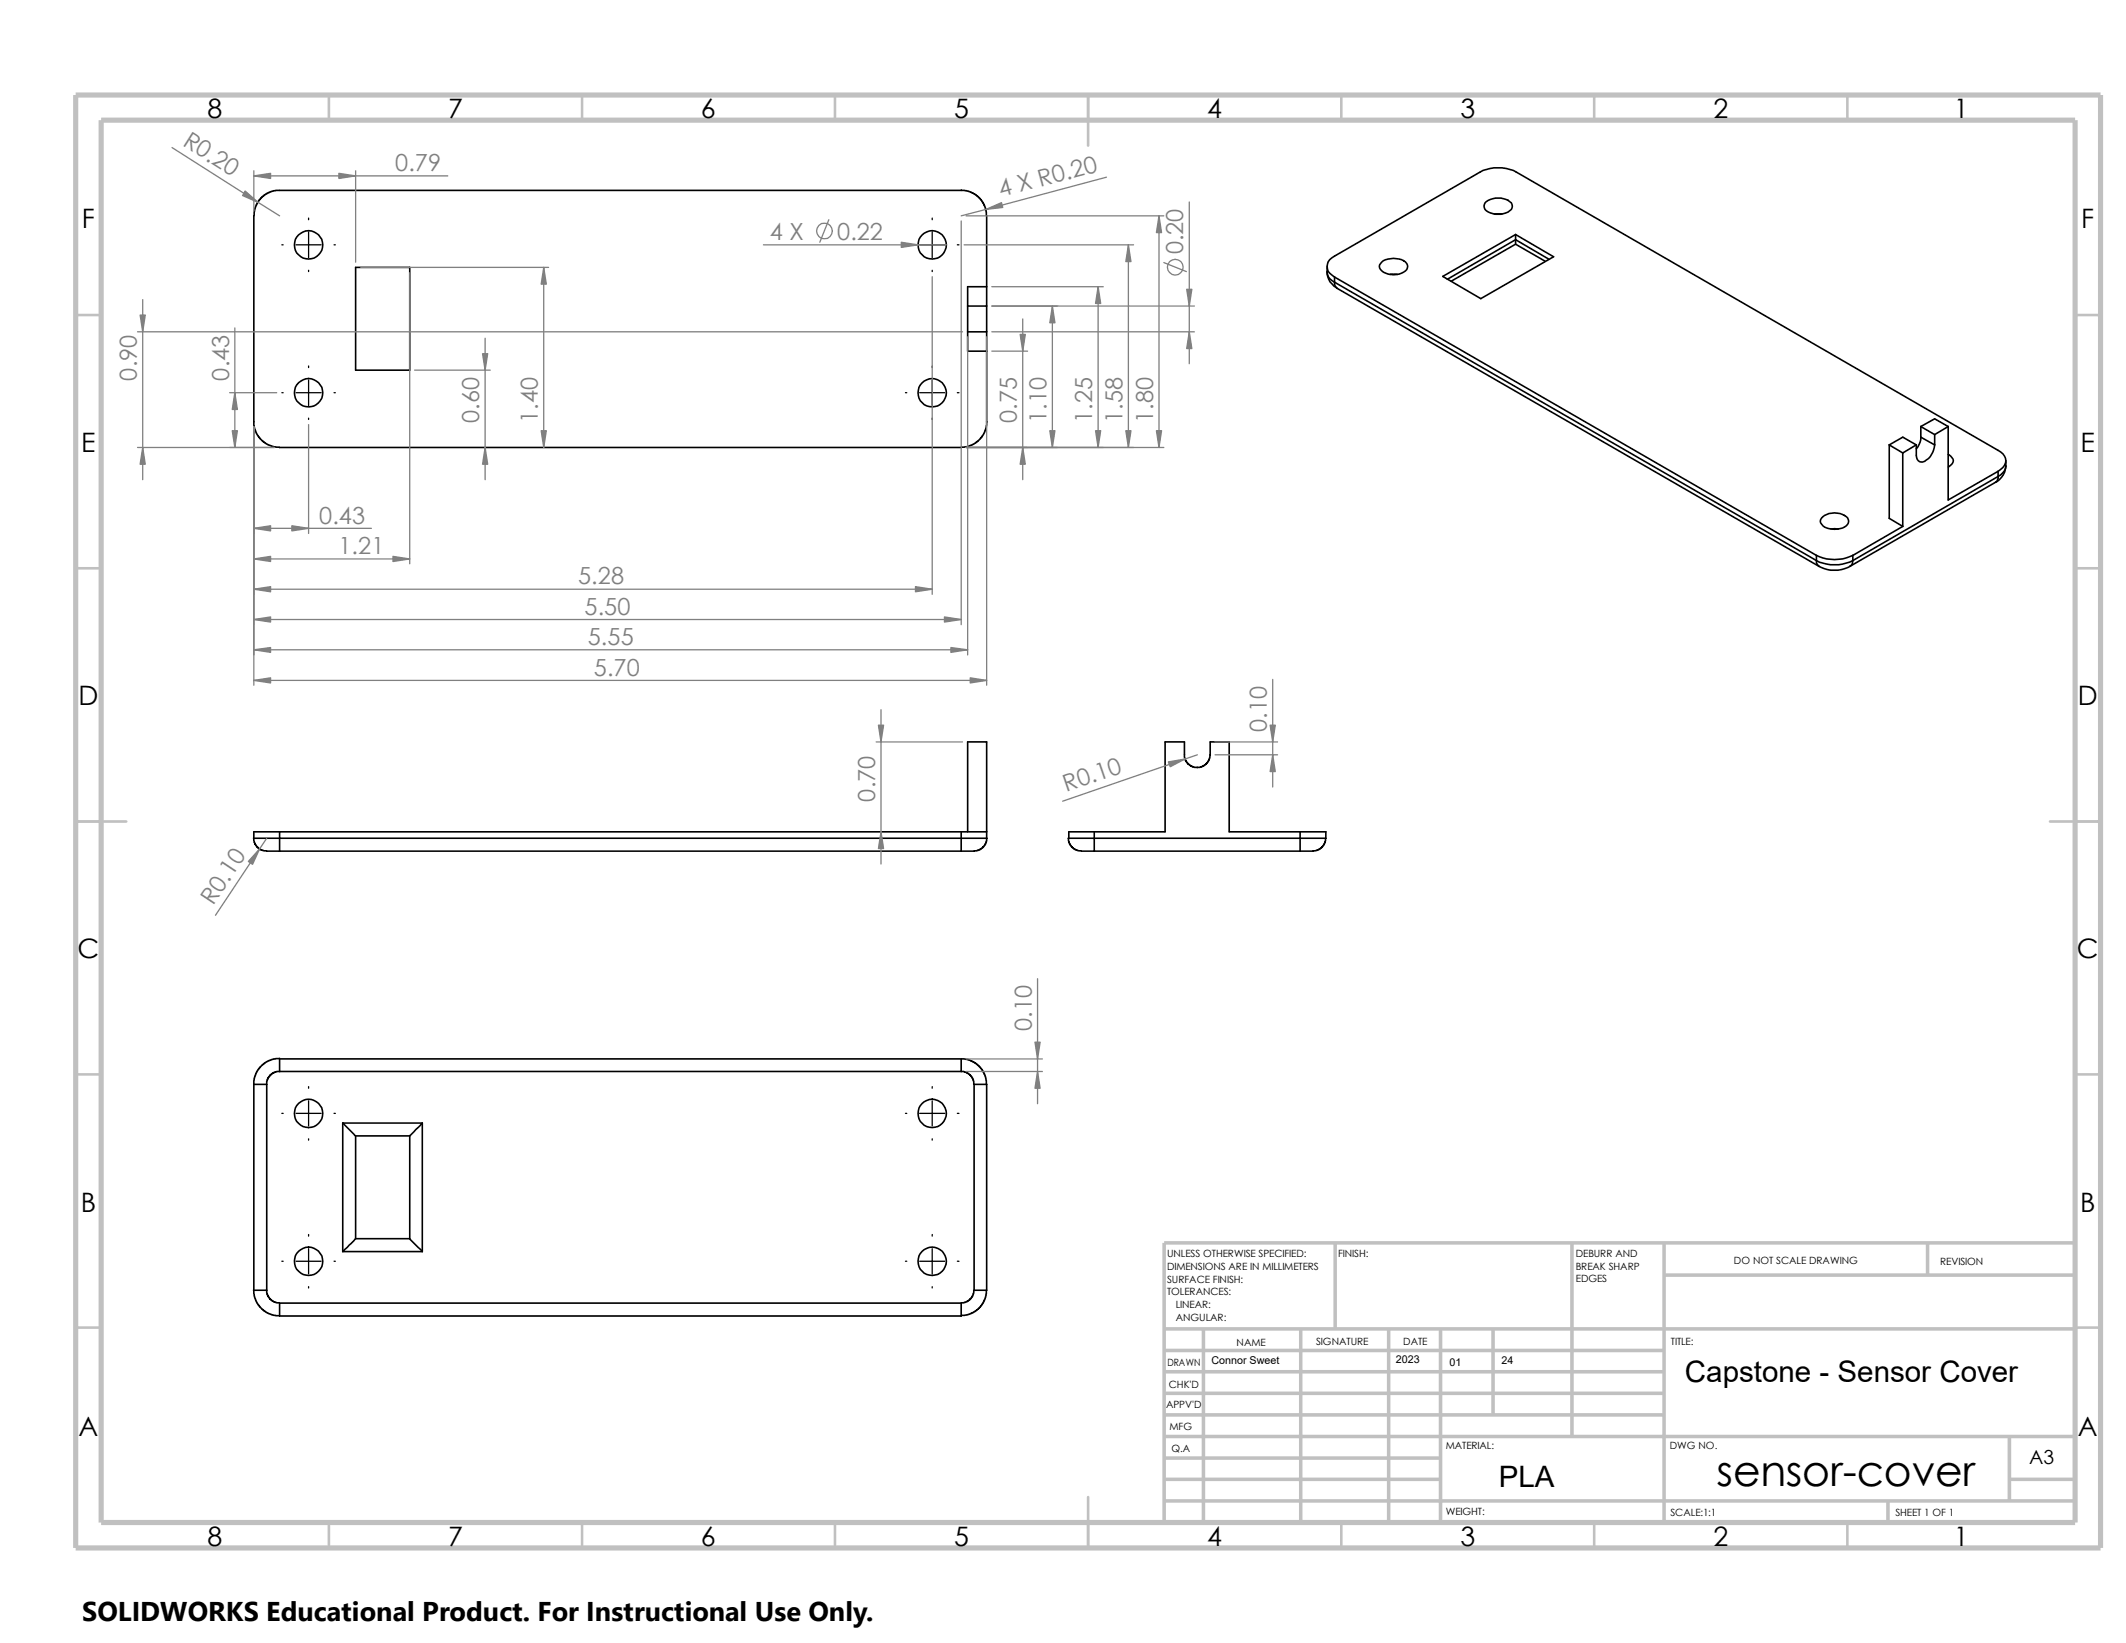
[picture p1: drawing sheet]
<svg xmlns="http://www.w3.org/2000/svg" width="279mm" height="216mm" viewBox="0 0 279 216" stroke-linecap="round" stroke-linejoin="round" font-family="sans-serif">
<g fill="none" stroke="#c0c0c0" stroke-width=".34">
<path d="M43.2 12.5v3.3M76.5 12.5v3.3M109.7 12.5v3.3M143 12.5v6.6M176.3 12.5v3.3M209.5 12.5v3.3M242.8 12.5v3.3M9.9 41.4h3.4M272.7 41.4h3.4M9.9 74.7h3.4M272.7 74.7h3.4M9.9 107.9h6.7"/>
<path d="M269.4 107.9h6.7M9.9 141.2h3.4M272.7 141.2h3.4M9.9 174.5h3.4M272.7 174.5h3.4M143 196.7v6.7M43.2 200.1v3.3M76.5 200.1v3.3M109.7 200.1v3.3M176.3 200.1v3.3M209.5 200.1v3.3M242.8 200.1v3.3"/>
</g>
<g fill="none" stroke="#c0c0c0" stroke-width=".47">
<path d="M153 174.6h119.7M153 177.5h65.7M158.2 174.6v25.5M170.9 174.6v25.5M175.5 163.3v11.3M182.5 174.6v25.5M189.3 174.6v25.5M196.2 174.6v11.3M206.6 163.3v25.5M218.7 167.6h54M218.7 163.3v36.8M253.3 163.3v4.3"/>
<path d="M272.7 163.3h-119.7v36.8M153 185.9h65.7M153 183.1h65.7M153 180.3h65.7M153 197.2h119.7M153 194.4h36.3M153 191.6h36.3M153 188.8h119.7M248.1 197.2v2.9M264.1 194.4h8.6M264.1 188.8v8.4"/>
</g>
<path d="M9.9 12.5h266.2v190.9h-266.2zM13.3 15.8h259.4v184.3h-259.4z" fill="none" stroke="#c0c0c0" stroke-width=".68" stroke-linecap="butt"/>
<g fill="none" stroke="#000" stroke-width=".21">
<path d="M46.7 35.1h7.1v13.5h-7.1zM126.3 25l1.2 .2 .9 .5 .7 .8 .5 1.1 .1 .8v11.8M126.3 25h-90.1l-.4 .1-.9 .4-.8 .7-.5 1-.2 1.2v27.5l.4 1.2 .8 1 1.1 .5 1 .2h89.6l.7-.1 .7-.2 .7-.4 .5-.5 .3-.5 .3-.7 .2-1M129.7 37.7h-2.5v2.5M174.4 35.7a2.42 2.42 0 0 0 1.3 2.2M174.4 35.7a1.42 1.42 0 0 0 1 1.4M174.4 35v.7M175.4 37.1a.84 .84 0 0 0 .3 .8M175.4 36.4a1.68 1.68 0 0 1-1-1.4 1.42 1.42 0 0 1 1-1.3l19.1-11.1a5.4 5.4 0 0 1 4.8 0l63.3 36.6a1.38 1.38 0 0 1 1 1.1 1.38 1.38 0 0 1-.7 1.4l-.3 .2M175.4 36.4l63.3 36.6M175.4 37.1l63.3 36.6M175.4 36.4v.7"/>
<path d="M175.7 37.9l63.4 36.5M181.6 34.4a2.63 2.63 0 0 1 3.3 .2 .86 .86 0 0 1-.7 1.3 2.33 2.33 0 0 1-2.9-.7 .7 .7 0 0 1 .3-.8zM182.7 36.1h.9M189.6 36.3l9.6-5.5 5 2.9-9.6 5.5zM195.2 26.7a2.69 2.69 0 0 1 3.4 0 .82 .82 0 0 1-.4 1.2 2.67 2.67 0 0 1-3-.4 .77 .77 0 0 1 0-.8zM196.4 28.1h1M199.2 31.5v.6M199.2 32.1l3.9 2.2M199.2 31.5l4.4 2.6M199.2 30.8v.7M199.2 32.1l-8.5 4.9M199.2 31.5l-9 5.2"/>
<path d="M127.2 40.2v3.4M127.2 43.6v2.5h2.5M127.2 40.2h2.5M127.2 43.6h2.5M129.7 40.2v3.4M129.7 43.6v11.8M248.3 58.5l1.8-1.1 1.7 1.1M248.3 58.5v9.6l1.8 1.1M248.3 58.5l1.8 1M250.1 59.5v9.7M251.8 58.5l-1.7 1M252.4 57.4a2.17 2.17 0 0 1-.6 1.6"/>
<path d="M252.4 57.4l1.9 1.1M252.4 56l1.9 1.1M252.4 56v1.4M252.4 56l1.9-1 1.7 1M254.3 58.5a2.65 2.65 0 0 1-1.6 2.2 .74 .74 0 0 1-.9-.8v-1.4M254.3 57.1v1.4M256 59.7a.82 .82 0 0 1 .7 .8 .82 .82 0 0 1-.5 .8l-.2 .1M256 56v9.7l6.6-3.8M256 56l-1.7 1.1M238.7 73a5.5 5.5 0 0 0 4.8 0M238.7 73.7a5.5 5.5 0 0 0 4.8 0M238.7 73v.7"/>
<path d="M238.7 73.7a.83 .83 0 0 0 .4 .7M239.1 74.4a4.3 4.3 0 0 0 4 0M239.6 67.9a2.55 2.55 0 0 1 3.2 .2 .89 .89 0 0 1-.7 1.3 3.1 3.1 0 0 1-2.5-.3 .69 .69 0 0 1 0-1.2zM240.6 69.5h1M243.5 73v.7M243.5 73.7a.75 .75 0 0 1-.4 .7M250.1 69.2l-6.6 3.8M262.3 63.4l-19.2 11M262.6 62.6a.83 .83 0 0 1-.3 .8M262.6 61.9v.7M262.6 62.6l-19.1 11.1M263.6 61.2a2.37 2.37 0 0 1-1.3 2.2"/>
<path d="M263.6 60.5a1.77 1.77 0 0 1-1 2.1M33.3 110.2l.2 .8 .4 .4 .4 .3 .8 .1h1.6M36.7 110.2v1.6M36.7 110.2h89.6M36.7 109.3v.9M36.7 109.3h89.6M36.7 109.3h-3.3v.9h3.3M36.7 111.8h89.6M126.3 110.2v1.6M126.3 109.3h3.4M126.3 109.3v.9M127.2 109.3v-11.8h2.5v12.7h-3.4"/>
<path d="M129.7 110.2l-.2 .8-.4 .4-.4 .3-.7 .1h-1.7M140.4 110.2l.2 .8 .4 .4 .4 .3 .7 .1h1.7M143.8 109.3h-3.3v.9h3.3M143.8 111.8h27.1M143.8 109.3h9.3v-11.8h2.6v2l.1 .5 .7 .7 .9 .2 .8-.2 .6-.7 .2-.8v-1.7h2.5v11.8h9.4M143.8 110.2v1.6M143.8 110.2h27.1M143.8 109.3v.9M170.9 110.2h3.3M170.9 110.2v1.6M170.9 109.3h3.3v.9M170.9 109.3v.9"/>
<path d="M174.2 110.2l-.2 .8-.3 .4-.4 .3-.7 .1h-1.7M36.7 139.1h-.7l-.7 .3-.7 .4-.6 .6-.6 1.2v.9M126.3 139.1v1.7h-89.6M126.3 139.1h.5l.7 .2 .6 .4 .5 .3 .4 .5 .4 .6 .2 .6 .1 .8M126.3 139.1h-89.6v1.7M33.4 142.5v27h1.7M33.4 142.5h1.7v27M36.7 140.8h-.5l-.6 .4-.4 .5-.2 .8M45 147.6l1.7 1.7M45 147.6h10.5M45 147.6v16.9M46.7 149.3v13.5"/>
<path d="M46.7 149.3h7.1M53.8 149.3v13.5M55.5 147.6v16.9M55.5 147.6l-1.7 1.7M126.3 140.8l.7 .1 .6 .5 .3 .5 .1 .6M128 142.5h1.7M128 142.5v27M129.7 142.5v27M33.3 169.5l.1 .8 .2 .6 .4 .7 .6 .6 1.1 .6 1 .1M35.1 169.5l.1 .8 .4 .5 .6 .4h.5M36.7 171.2v1.7M36.7 171.2h89.6"/>
<path d="M45 164.5h10.5M46.7 162.8h7.1M46.7 162.8l-1.7 1.7M53.8 162.8l1.7 1.7M126.3 171.2v1.7h-89.6M128 169.5l-.1 .6-.3 .5-.6 .5-.7 .1M128 169.5h1.7M129.7 169.5l-.1 .8-.2 .6-.7 .9-.4 .5-.6 .3-.7 .2-.7 .1"/>
<circle cx="40.6" cy="32.2" r="1.88"/>
<circle cx="122.5" cy="32.2" r="1.87"/>
<circle cx="40.6" cy="51.6" r="1.88"/>
<circle cx="122.5" cy="51.6" r="1.87"/>
<circle cx="40.6" cy="146.3" r="1.87"/>
<circle cx="122.5" cy="146.3" r="1.87"/>
<circle cx="40.5" cy="165.7" r="1.87"/>
<circle cx="122.5" cy="165.7" r="1.86"/>
</g>
<g fill="none" stroke="#000" stroke-width=".17">
<path d="M37 32.2h.2M38.9 32.2h3.3M40.6 28.7v.2M40.6 30.5v3.4M40.6 35.5v.2M43.9 32.2h.2M119 32.2h.2M120.9 32.2h3.3M122.5 28.7v.2M122.5 30.5v3.4M122.5 35.5v.2M125.8 32.2h.2"/>
<path d="M37 51.6h.2M38.9 51.6h3.3M40.6 48.1v.2M40.6 50v3.3M40.6 54.9v.2M43.9 51.6h.2M119 51.6h.2M120.9 51.6h3.3M122.5 48.1v.2M122.5 50v3.3M122.5 54.9v.2M125.8 51.6h.2"/>
<path d="M37 146.3h.2M38.9 146.3h3.3M40.6 142.8v.2M40.6 144.7v3.3M40.6 149.6v.2M43.9 146.3h.2M119 146.3h.2M120.9 146.3h3.3M122.5 142.8v.2M122.5 144.7v3.3M122.5 149.6v.2M125.8 146.3h.2"/>
<path d="M37 165.7h.2M38.9 165.7h3.3M40.6 162.2v.2M40.6 164.1v3.3M40.6 169.1v.1M43.9 165.7h.2M119 165.7h.2M120.9 165.7h3.3M122.5 162.2v.2M122.5 164.1v3.3M122.5 169.1v.1M125.8 165.7h.2"/>
</g>
<g fill="none" stroke="#808080" stroke-width=".17">
<path d="M22.6 19.4l14.1 9M18.8 39.4v23.6M33.4 23.1h25.4M33.4 22.4v5.3M46.7 22.4v12.1M47.4 35.1h24.7M53.8 35.8v38.3M71.5 35.1v23.7M100.3 32.2h24.1M108.9 28.9l-1.2 2.9M122.5 36.4v41.7M126.3 29v53.1"/>
<path d="M126.7 32.2h22.3M127 28.4h26M130.3 37.7h14.7M144.3 37.7v21.1M145.4 23.3l-19.1 5.1M148.3 32.2v26.6M152.3 28.4v30.4M153 34.5l2.9 1.2M156.3 26.5v21.3M18.1 43.6h108.4M18.1 58.8h18M30.2 51.6h6.2"/>
<path d="M30.9 43.1v15.7M33.4 56.1v33.9M40.6 55.8v14.3M54.5 48.6h9.9M63.8 44.5v18.5M127 58.8h26M127.2 44.2v41.9M129.7 44.2v45.8M130.3 43.6h26.7M130.3 46.1h4.7M130.3 40.2h26.7M134.4 41.9v21.1"/>
<path d="M138.3 40.2v18.6M33.4 77.4h89.1M33.4 73.4h20.4M33.4 69.4h15.4M33.4 81.4h92.9M33.4 85.4h93.8M33.4 89.4h96.3M115.1 97.5h11.4M115.8 93.3v20.2M157.4 99.2l-17.7 6.1M159.7 97.5h8.2M159.7 99.2h8.2"/>
<path d="M167.3 89.3v14.1M35.1 110.2l-6.8 10.1M127 139.1h10M136.4 128.6v16.4M127 140.8h10"/>
<circle cx="108.3" cy="30.3" r="1.04"/>
<circle cx="154.4" cy="35.1" r="1.03"/>
</g>
<g fill="#808080" stroke="#808080" stroke-width=".17">
<path d="M136.4 140.8l.3 2.2h-.7z"/>
<path d="M136 136.9h.7l-.3 2.2z"/>
<path d="M34.1 111.5l-.9 2.1-.6-.4z"/>
<path d="M115.4 95.3h.7l-.3 2.2z"/>
<path d="M115.8 109.3l.3 2.2h-.7z"/>
<path d="M30.5 56.6h.7l-.3 2.2z"/>
<path d="M71.5 35.1l.3 2.2h-.7z"/>
<path d="M134.4 58.8l.3 2.2h-.6z"/>
<path d="M134.1 43.9h.6l-.3 2.2z"/>
<path d="M129.6 27.5l2-.9 .2 .7z"/>
<path d="M152.3 28.4l.4 2.2h-.7z"/>
<path d="M33.4 89.4l2.2-.3v.6z"/>
<path d="M127.5 89.1l2.2 .3-2.2 .3z"/>
<path d="M44.5 22.8l2.2 .3-2.2 .4z"/>
<path d="M33.4 23.1l2.2-.3v.7z"/>
<path d="M33.4 81.4l2.2-.3v.6z"/>
<path d="M124.1 81.1l2.2 .3-2.2 .3z"/>
<path d="M120.3 77.1l2.2 .3-2.2 .4z"/>
<path d="M33.4 77.4l2.2-.3v.7z"/>
<path d="M30.9 51.6l.3 2.2h-.7z"/>
<path d="M51.6 73.1l2.2 .3-2.2 .4z"/>
<path d="M38.4 69.1l2.2 .3-2.2 .4z"/>
<path d="M33.4 69.4l2.2-.3v.7z"/>
<path d="M33.4 85.4l2.2-.3v.6z"/>
<path d="M125 85.1l2.2 .3-2.2 .3z"/>
<path d="M33.4 73.4l2.2-.3v.7z"/>
<path d="M152 56.6h.7l-.4 2.2z"/>
<path d="M118.4 31.8l2.2 .4-2.2 .3z"/>
<path d="M71.1 56.6h.7l-.3 2.2z"/>
<path d="M144.3 37.7l.4 2.2h-.7z"/>
<path d="M144 56.6h.7l-.4 2.2z"/>
<path d="M18.8 58.8l.3 2.2h-.7z"/>
<path d="M18.4 41.4h.7l-.3 2.2z"/>
<path d="M138 56.6h.6l-.3 2.2z"/>
<path d="M138.3 40.2l.3 2.2h-.6z"/>
<path d="M63.4 46.5h.7l-.3 2.1z"/>
<path d="M63.8 58.8l.3 2.2h-.7z"/>
<path d="M148 56.6h.6l-.3 2.2z"/>
<path d="M148.3 32.2l.3 2.2h-.6z"/>
<path d="M156 38h.6l-.3 2.2z"/>
<path d="M156.3 43.6l.3 2.2h-.6z"/>
<path d="M32.2 25.1l1.7 1.5-2-.9z"/>
<path d="M153.5 100.1l2.2-.4-1.9 1.1z"/>
<path d="M167.3 99.2l.3 2.2h-.7z"/>
<path d="M166.9 95.3h.7l-.3 2.2z"/>
</g>
<path d="M10.8 209.2h104.1v6.7h-104.1z" fill="#fff"/>
<text font-size="5.6" x="225.6" y="195.3">sensor-cover</text>
<g font-size="3.9">
<text x="221.4" y="181.6">Capstone - Sensor Cover</text>
<text x="197" y="195.5">PLA</text>
</g>
<text font-size="3.6" x="10.8" y="213">SOLIDWORKS Educational Product. For Instructional Use Only.</text>
<g font-size="3.5">
<text x="27.3" y="15.5">8</text>
<text x="58.9" y="15.5">7</text>
<text x="92.1" y="15.5">6</text>
<text x="125.4" y="15.5">5</text>
<text x="158.7" y="15.5">4</text>
<text x="191.9" y="15.5">3</text>
<text x="225.2" y="15.5">2</text>
<text x="256.8" y="15.5">1</text>
<text x="10.8" y="30">F</text>
<text x="273.5" y="30">F</text>
<text x="10.7" y="59.4">E</text>
<text x="273.4" y="59.4">E</text>
<text x="10.3" y="92.7">D</text>
<text x="273.1" y="92.7">D</text>
<text x="10.2" y="125.9">C</text>
<text x="273" y="125.9">C</text>
<text x="10.6" y="159.2">B</text>
<text x="273.4" y="159.2">B</text>
<text x="10.3" y="188.6">A</text>
<text x="273.1" y="188.6">A</text>
<text x="27.3" y="203.1">8</text>
<text x="58.9" y="203.1">7</text>
<text x="92.1" y="203.1">6</text>
<text x="125.4" y="203.1">5</text>
<text x="158.7" y="203.1">4</text>
<text x="191.9" y="203.1">3</text>
<text x="225.2" y="203.1">2</text>
<text x="256.8" y="203.1">1</text>
</g>
<g font-size="3.1" fill="#808080">
<text x="23.9" y="19" transform="rotate(32 23.9 19)">R0.20</text>
<text x="51.9" y="22.5">0.79</text>
<text x="131.5" y="25.9" transform="rotate(-15 131.5 25.9)">4 X R0.20</text>
<text x="101.2" y="31.5">4 X</text>
<text x="110" y="31.5">0.22</text>
<text x="155.5" y="33.4" transform="rotate(-90 155.5 33.4)">0.20</text>
<text x="18" y="50" transform="rotate(-90 18 50)">0.90</text>
<text x="30.1" y="50" transform="rotate(-90 30.1 50)">0.43</text>
<text x="63" y="55.6" transform="rotate(-90 63 55.6)">0.60</text>
<text x="70.7" y="55.6" transform="rotate(-90 70.7 55.6)">1.40</text>
<text x="133.6" y="55.6" transform="rotate(-90 133.6 55.6)">0.75</text>
<text x="137.5" y="55.6" transform="rotate(-90 137.5 55.6)">1.10</text>
<text x="143.6" y="55.6" transform="rotate(-90 143.6 55.6)">1.25</text>
<text x="147.5" y="55.6" transform="rotate(-90 147.5 55.6)">1.58</text>
<text x="151.6" y="55.6" transform="rotate(-90 151.6 55.6)">1.80</text>
<text x="41.9" y="68.8">0.43</text>
<text x="44.5" y="72.8">1.21</text>
<text x="76" y="76.8">5.28</text>
<text x="76.8" y="80.8">5.50</text>
<text x="77.2" y="84.8">5.55</text>
<text x="78.1" y="88.8">5.70</text>
<text x="166.5" y="96.2" transform="rotate(-90 166.5 96.2)">0.10</text>
<text x="115" y="105.3" transform="rotate(-90 115 105.3)">0.70</text>
<text x="140.1" y="104.1" transform="rotate(-19 140.1 104.1)">R0.10</text>
<text x="28" y="119" transform="rotate(-56 28 119)">R0.10</text>
<text x="135.6" y="135.5" transform="rotate(-90 135.6 135.5)">0.10</text>
</g>
<text font-size="2.5" x="266.7" y="192.4">A3</text>
<g font-size="1.4">
<text x="159.2" y="179.3">Connor Sweet</text>
<text x="183.5" y="179.2">2023</text>
<text x="190.5" y="179.5">01</text>
<text x="197.3" y="179.3">24</text>
</g>
<g font-size="1.3">
<text x="153.4" y="165.2">UNLESS OTHERWISE SPECIFIED:</text>
<text x="153.4" y="166.9">DIMENSIONS ARE IN MILLIMETERS</text>
<text x="175.9" y="165.2">FINISH:</text>
<text x="207.1" y="165.2">DEBURR AND</text>
<text x="207.1" y="166.8">BREAK SHARP</text>
<text x="227.9" y="166.2">DO NOT SCALE DRAWING</text>
<text x="255" y="166.3">REVISION</text>
<text x="153.4" y="170.2">TOLERANCES:</text>
<text x="153.4" y="168.6">SURFACE FINISH:</text>
<text x="154.5" y="171.9">LINEAR:</text>
<text x="154.5" y="173.5">ANGULAR:</text>
<text x="207.1" y="168.5">EDGES</text>
<text x="153.4" y="179.5">DRAWN</text>
<text x="162.5" y="176.8">NAME</text>
<text x="173" y="176.8">SIGNATURE</text>
<text x="184.4" y="176.8">DATE</text>
<text x="219.6" y="176.8">TITLE:</text>
<text x="153.2" y="185.1">APPV'D</text>
<text x="153.6" y="182.4">CHK'D</text>
<text x="153.7" y="188">MFG</text>
<text x="154" y="190.8">Q.A</text>
<text x="190" y="190.5">MATERIAL:</text>
<text x="219.5" y="190.5">DWG NO.</text>
<text x="190" y="199.1">WEIGHT:</text>
<text x="219.5" y="199.2">SCALE:1:1</text>
<text x="249.1" y="199.2">SHEET 1 OF 1</text>
</g>
</svg>
